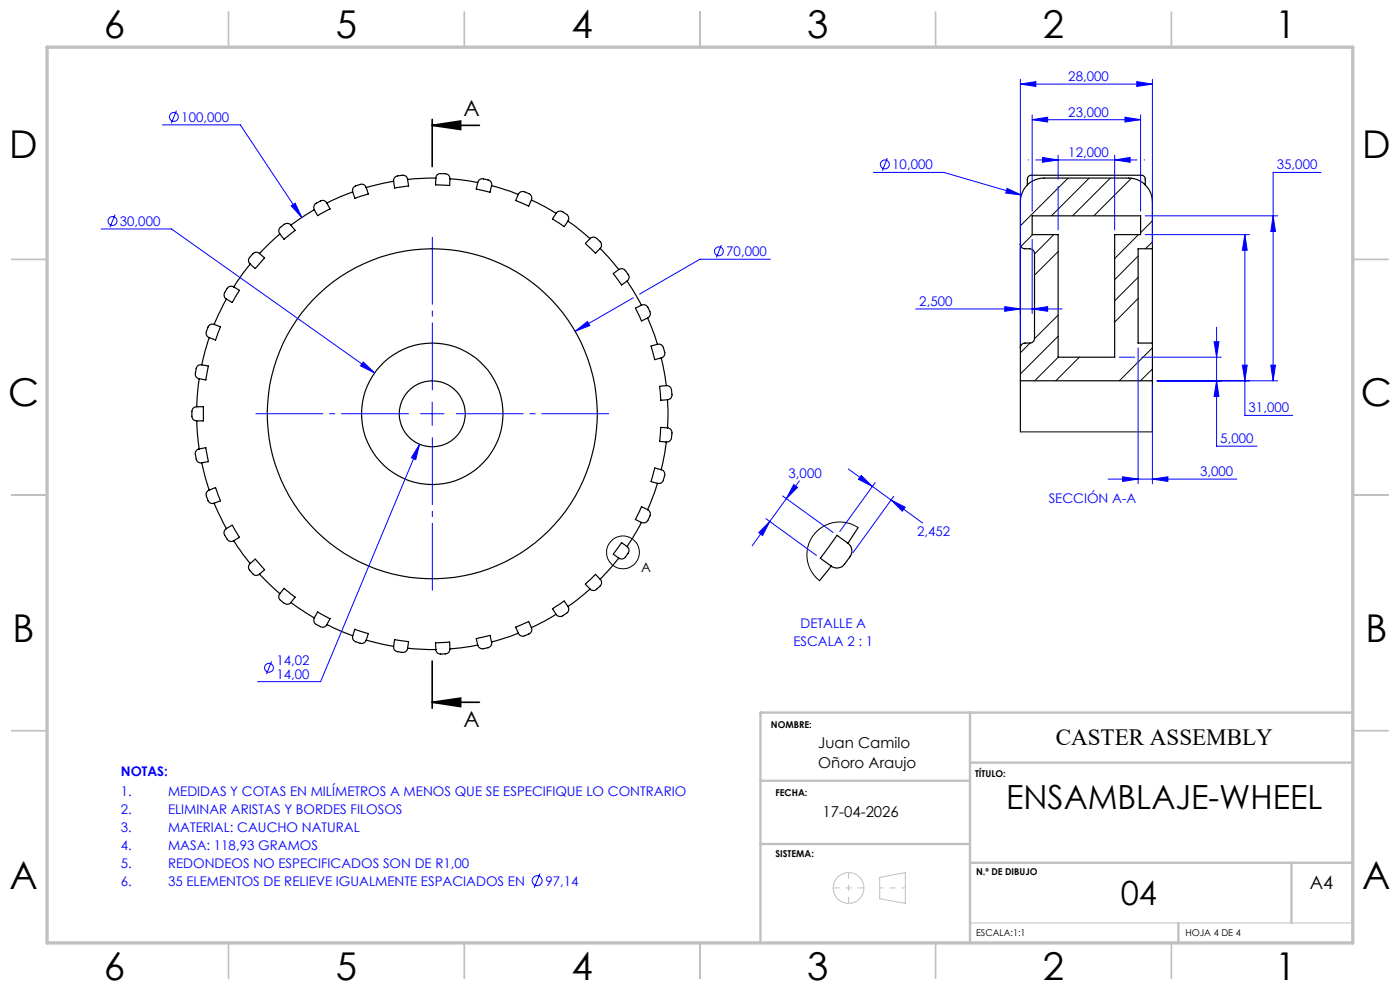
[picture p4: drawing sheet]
<svg xmlns="http://www.w3.org/2000/svg" width="297mm" height="210mm" viewBox="0 0 297 210" stroke-linecap="round" stroke-linejoin="round" font-family="sans-serif">
<g fill="none" stroke="#000" stroke-width=".25">
<path d="M75 39.7l1.4-.6a1.02 1.02 0 0 1 1.3 .6l.4 1.5-2.8 .9-.5-1.6zM83.5 38.4l-5.8 1.4M83.7 37.6l.5-.2 1.1-.2a1 1 0 0 1 1.2 .8l.2 1.5-3 .4-.2-1.8zM92.5 37.8l-6 .3M92.5 37.8l-.1 1.4 3 .2 .1-1.5M92.5 37.8a.96 .96 0 0 1 1-1l1 .1a1.02 1.02 0 0 1 1 1M95.5 37.9l5.9 .8M101.6 38.2l.6-.3 1.3 .3a1.03 1.03 0 0 1 .8 1.2l-.3 1.4-3-.7zM104.3 39.4l5.7 1.8M217.9 39.2v-1.2a.84 .84 0 0 1 .9-.8h23.3a.82 .82 0 0 1 .9 .8v1.2M53.1 56l-3.5 4.8M53.8 53.7a.99 .99 0 0 1 1.2 .1l1.1 .9-1 1.1-.9 1.2-1.1-1a1.05 1.05 0 0 1-.1-1.4z"/>
<path d="M59.4 49.6l-4.3 4.2M61.7 47.8l.9 1.1-2.3 1.9-.9-1.2M61.7 47.8a1.05 1.05 0 0 0-1.4-.2l-.8 .6a1 1 0 0 0-.1 1.4M66.7 44.5l-5 3.3M66.8 43.3l1.2-.7a.98 .98 0 0 1 1.3 .4l.7 1.3-2.6 1.4-.8-1.4v-.5zM74.8 40.7l-5.4 2.4M110.2 40.9l.7-.3 1.3 .5a1 1 0 0 1 .5 1.3l-.6 1.3-2.7-1.2zM112.7 42.4l2.7 1.3 2.6 1.6M118.1 45.1a1.06 1.06 0 0 1 1.3-.2l.8 .6a1.02 1.02 0 0 1 .3 1.4l-.8 1.2-2.5-1.6zM120.5 46.9l1.8 1.3 2.9 2.4M125.2 50.6a.97 .97 0 0 1 1.4 0l.7 .7a1.06 1.06 0 0 1 .1 1.4l-1.1 1-2.1-2.1zM127.3 52.7l4 4.5"/>
<path d="M131.3 57.2l-1.2 .8 .2 .3 1.6 2.2 1.1-.9M131.3 57.2a1.06 1.06 0 0 1 1.4 .2l.5 .8a.97 .97 0 0 1-.2 1.4M133 59.6l3.1 5.2M216.5 51.8v-9a5 5 0 0 1 5-5h18a5.1 5.1 0 0 1 5 5v10M216.5 51.8a.96 .96 0 0 0 1 1h1a1.02 1.02 0 0 1 1 1v18a.96 .96 0 0 1-1 1h-1a1.02 1.02 0 0 0-1 1M216.5 51.8v22M219 45.8h23v4h-5.5v26h-12v-26h-5.5zM244.5 52.8v20M244.5 52.8h-3.1v20h3.1M41.9 77.7l.7-.3 1.6 .2-.5 3-1.5-.3a.94 .94 0 0 1-.7-1.1l.2-1.2zM44.2 69.2l.5-.4 .5-.1 1.6 .6-1.1 2.8-1.3-.5a.97 .97 0 0 1-.6-1.3zM44.4 71.6l-1.6 5.8"/>
<path d="M48 63.4l-2.6 5.4M48.4 60.9l.5-.2 .5 .1 1.4 .8-1.6 2.6-1.2-.8a1.03 1.03 0 0 1-.3-1.4zM134.8 65.4l1.3-.7a1.02 1.02 0 0 1 1.3 .5l.5 .9a1.02 1.02 0 0 1-.5 1.3l-1.3 .7zM137.4 67.4l2.1 5.7M138.1 73.4l1.4-.4a1.01 1.01 0 0 1 1.2 .7l.3 1a1 1 0 0 1-.7 1.2l-1.4 .4zM140.3 75.9l1.1 5.9M216.5 73.8v7M244.5 72.8v8M40.9 86.6l.6-.3h1.6v3h-1.4a1.02 1.02 0 0 1-1-1v-1.2zM41.7 89.3l.6 5.9M41.8 95.5l1.9-.5 .5 2.9-1.4 .3a.96 .96 0 0 1-1.2-.8l-.2-1.3zM42.3 80.3l-.6 6"/>
<path d="M42.8 98.2l1.6 5.7M138.9 99.3l1.4 .4a.97 .97 0 0 1 .7 1.2l-.3 .9a.99 .99 0 0 1-1.2 .7l-1.4-.3zM139.9 81.9l1.5-.1a1 1 0 0 1 1.1 .9l.1 1a1 1 0 0 1-1 1.1l-1.4 .1zM140.2 90.7l1.4 .1a1.04 1.04 0 0 1 1 1.1l-.1 .9a1.03 1.03 0 0 1-1.1 1l-1.5-.2zM141.4 93.8l-1.1 5.8M141.6 84.8v6M216.5 80.8v10.8M216.5 80.8h28M244.5 80.8v10.8M44 104.2l1.7-.8 1.1 2.8-1.4 .5a.95 .95 0 0 1-1.3-.5l-.4-1.4zM45.4 106.7l2.6 5.4M47.7 112.4l1.5-1 1.6 2.6-1.2 .7a1 1 0 0 1-1.4-.3l-.7-1.3z"/>
<path d="M49.6 114.7l3.5 4.8M53.1 119.5l1.1-.9 1.4 1.7 .5 .6-1.1 .9a.99 .99 0 0 1-1.4-.1l-.6-.7a.99 .99 0 0 1 .1-1.5zM131.3 118.4l-4 4.5M133 115.9l-1.1-.8-1.6 2.1-.2 .3 1.2 .9M133 115.9a1.04 1.04 0 0 1 .2 1.5l-.5 .8a1.04 1.04 0 0 1-1.4 .2M136.1 110.8l-3.1 5.1M136.1 107.5l1.3 .6a1.04 1.04 0 0 1 .5 1.4l-.5 .9a1.04 1.04 0 0 1-1.3 .4l-1.3-.6zM139.5 102.5l-2.1 5.6M177.6 113.6l2.3 1.6a2.06 2.06 0 0 1 .4 2.9l-1.1 1.6a1.99 1.99 0 0 1-2.8 .4l-2.4-1.7zM182 111.9l-2.1 3.3M55.1 121.8l4.3 4.1M59.4 125.9l.9-1.1 2.3 1.9-.9 1.1"/>
<path d="M59.4 125.9a.96 .96 0 0 0 .1 1.4l.8 .7a1 1 0 0 0 1.4-.2M61.7 127.8l5 3.3M67.4 129.8l2.6 1.4-.7 1.3a.94 .94 0 0 1-1.3 .4l-.9-.4a1.05 1.05 0 0 1-.4-1.4zM69.4 132.5l5.4 2.4M75.3 133.5l2.8 .9-.4 1.4a1.02 1.02 0 0 1-1.3 .6l-.9-.3a1.02 1.02 0 0 1-.7-1.2zM77.7 135.8l5.8 1.3M83.5 137.1l.2-1.4 3 .4-.2 1.4M83.5 137.1a1 1 0 0 0 .8 1.1l1 .2a1 1 0 0 0 1.2-.9M86.5 137.5l6 .3M95.5 137.6l-.1-1.4-3 .1 .1 1.5M95.5 137.6a1.01 1.01 0 0 1-1 1.1h-1a.94 .94 0 0 1-1-.9M101 135.5l3-.7 .3 1.4a.98 .98 0 0 1-.8 1.2l-.9 .2a1.06 1.06 0 0 1-1.2-.7z"/>
<path d="M101.4 136.8l-5.9 .8M109.4 133l2.7-1.2 .6 1.4a1 1 0 0 1-.5 1.3l-.9 .4a1.03 1.03 0 0 1-1.3-.6zM110 134.3l-5.7 1.9M117.2 129.1l2.5-1.6 .8 1.2a1.03 1.03 0 0 1-.3 1.4l-.8 .5a1.03 1.03 0 0 1-1.4-.3zM118 130.3l-2.6 1.5-2.7 1.3M125.2 124.9l-2.9 2.4-1.8 1.3M127.4 122.9l-1.1-1.1-2.1 2.1 1 1M127.4 122.9a.98 .98 0 0 1-.1 1.4l-.7 .7a.98 .98 0 0 1-1.4-.1M176.4 120.1l-2.6 3.1"/>
<circle cx="91.7" cy="87.8" r="35"/>
<circle cx="91.7" cy="87.8" r="15"/>
<circle cx="91.7" cy="87.8" r="7"/>
</g>
<g fill="none" stroke="#000" stroke-width=".21">
<path d="M226.6 37.8l-10.1 10.1M231.1 37.8l-8 8M235.5 37.8l-8 8M240 37.8l-7.9 8M219.1 49.8l-2.5 2.5M223.6 49.8l-4.1 4.1M224.5 53.4l-5 5M241.4 54.3l-4.9 5M241.4 58.8l-4.9 5M241.5 49.8l-5 5M244.5 46.8l-2.5 2.5M244.5 51.3l-1.5 1.5"/>
<path d="M218.5 72.8l-2 2.1M224.5 66.8l-5 5.1M224.5 71.3l-8 8M224.5 75.8l-5 5M229 75.8l-5 5M241.4 63.3l-4.9 5M244.5 73.8l-7 7M244.5 78.3l-2.6 2.5M216.5 91.6h28M182 111.9l-1.3-.7-1.3-.4h-2.3l-1.3 .3-1.2 .6-1 .7-.9 .9-.7 1-.6 1.5-.2 1.2v1.4l.3 1.4 .6 1.4 .9 1.2 .8 .8"/>
<circle cx="132.2" cy="117.2" r="3.5"/>
</g>
<g fill="none" stroke="#00f" stroke-width=".21">
<path d="M216.5 17.8l3.2-.5v1zM216.5 16.8v56M216.5 17.8h28M241.2 17.3l3.3 .5-3.3 .5zM244.5 16.8v35M34.5 26.5h16.5l13 19.6M37.4 23.5l-1.1 2.6M185.3 36.6h14.9l16.5 4.8M188.2 33.5l-1 2.7M213.6 40l3.1 1.4-3.3-.5zM218.1 33.9h.1M219 25.4l3.2-.5v1z"/>
<path d="M219 24.4v20.4M219 25.4h23M219.7 33.9h21.5M221.2 33.4l3.3 .5-3.3 .5zM224.5 32.9v5.1M224.5 39.5v9.3M236.5 33.9l3.2-.5v1zM236.5 32.9v15.9M238.7 24.9l3.3 .5-3.3 .5zM242 24.4v20.4M242.7 33.9h.1M280.2 36.6h-10.1v44.2"/>
<path d="M21.4 48.6h15l43.1 30.5M24.4 45.5l-1.1 2.7M61.8 43.7l.8-.6 1.4 3zM153 52l-1 2.6M163.4 55h-14.9l-12.8 7.4M219 50.8v15.7M243 49.8h22.1M243 45.8h28.1M264.1 49.8l.5 3.3h-1zM264.1 49.8v38.3h10.1M270.1 45.8l.5 3.3h-1zM77.1 76.8l2.4 2.3-3-1.5z"/>
<path d="M122 70.3l2.6-2.1 .5 .9zM134.3 63.2l-12.3 7.1M194.2 65.5h31.1M213.1 65l3.4 .5-3.4 .5zM219 65.5l3.2-.5v1zM237.5 75.8h3.2M241.4 73.8v28.8M242.2 75.8h16.9M257.6 72.5h1l-.5 3.3zM258.1 69.4v25.2h8.6M263.6 77.5h1l-.5 3.3zM269.6 77.5h1l-.5 3.3z"/>
<path d="M89 94.3l-.8 3.2-.9-.4zM89 94.3l-21 50.3h-13.4M89.2 87.8h5M91.7 85.3v5M180 99.5l9.1 6.6M244.5 81.8v20.8M245.5 80.8h25.6M258.1 80.8l.5 3.3h-1zM162.5 110l10.7 7.8M163.3 110.6l-1.5 3-.8-.6zM163.3 110.6l-3.7 5.2M166 105.2l10.7 7.8"/>
<path d="M166.8 105.8l-3.5 4.8M168.4 102.8l.8 .6-2.4 2.4zM169.6 102l-2.8 3.8M182.7 100.9l2.4 2.3-3-1.5zM185.7 102.4l-7.5 10.3M189.1 106.1l2.9 1.5-.6 .8zM189.1 106.1l6.6 4.8M189.6 105.3l-8.7 12M235.1 101.6h27.3M238.2 101.1l3.2 .5-3.2 .5zM244.5 101.6l3.3-.5v1zM57.6 140.3l-1.1 2.7"/>
<path d="M114.5 185.3l-1.2 3"/>
<circle cx="36.9" cy="24.8" r=".94"/>
<circle cx="187.7" cy="34.9" r=".95"/>
<circle cx="23.9" cy="46.9" r=".95"/>
<circle cx="152.5" cy="53.3" r=".94"/>
<circle cx="57.1" cy="141.6" r=".94"/>
<circle cx="113.9" cy="186.8" r="1.06"/>
</g>
<path d="M91.7 26.6l6-.9v1.8zM91.7 26.6h10M91.7 25.3v10M91.7 149l6-.9v1.8zM91.7 140.2v10M91.7 149h10" fill="none" stroke="#000" stroke-width=".35"/>
<g fill="none" stroke="#c0c0c0" stroke-width=".21">
<path d="M186.6 186.1l5.5-1v6.5l-5.5-1zM205.8 195.8h81.2"/>
<circle cx="180" cy="188.4" r="3.3"/>
</g>
<path d="M86.7 87.8h-32.5M91.7 92.8v32.5M91.7 82.8v-32.5M96.7 87.8h32.5" fill="none" stroke="#00f" stroke-width=".21" stroke-dasharray="15.2 1.3 1.3 1.3" stroke-dashoffset=".9" stroke-linecap="butt"/>
<path d="M176.8 188.3h6.5M180 185.1v6.5" fill="none" stroke="#c0c0c0" stroke-width=".21" stroke-dasharray="15.2 1.3 1.3 1.3" stroke-dashoffset="13.9" stroke-linecap="butt"/>
<path d="M186.6 188.3h5.5" fill="none" stroke="#c0c0c0" stroke-width=".21" stroke-dasharray="15.2 1.3 1.3 1.3" stroke-dashoffset="14.4" stroke-linecap="butt"/>
<g fill="none" stroke="#c0c0c0" stroke-width=".35">
<path d="M48.5 2.5v7.5M98.5 2.5v7.5M148.5 2.5v7.5M198.5 2.5v7.5M248.5 2.5v7.5M2.5 55h7.5M287 55h7.5M2.5 105h7.5M287 105h7.5M2.5 155h7.5M287 155h7.5M48.5 200v7.5"/>
<path d="M98.5 200v7.5M148.5 200v7.5M198.5 200v7.5M248.5 200v7.5"/>
</g>
<path d="M205.8 151.2v48.8M287 151.2h-125.7v48.8M161.3 165.6h44.5M161.3 179h44.5M205.8 161.8h81.2M205.8 183h81.2M250 195.8v4.2M274 183v12.8" fill="none" stroke="#c0c0c0" stroke-width=".5"/>
<path d="M10 10h277v190h-277z" fill="none" stroke="#c0c0c0" stroke-width=".7"/>
<path d="M91.7 26.6l6-.9v1.8zM91.7 149l6-.9v1.8z" fill="#000"/>
<g fill="#00f">
<path d="M61.8 43.7l2.2 2.4-1.4-3zM89 94.3l-1.7 2.8 .9 .4zM77.1 76.8l-.6 .8 3 1.5zM122 70.3l3.1-1.2-.5-.9zM238.2 101.1l3.2 .5-3.2 .5zM244.5 101.6l3.3-.5v1zM213.6 40l-.2 .9 3.3 .5zM219 25.4l3.2-.5v1zM238.7 24.9l3.3 .5-3.3 .5zM213.1 65l3.4 .5-3.4 .5zM219 65.5l3.2-.5v1zM236.5 33.9l3.2-.5v1zM221.2 33.4l3.3 .5-3.3 .5zM258.1 80.8l.5 3.3h-1zM257.6 72.5h1l-.5 3.3zM263.6 77.5h1l-.5 3.3zM264.1 49.8l.5 3.3h-1zM269.6 77.5h1l-.5 3.3zM270.1 45.8l.5 3.3h-1zM168.4 102.8l.8 .6-2.4 2.4zM163.3 110.6l-1.5 3-.8-.6zM182.7 100.9l2.4 2.3-3-1.5zM189.1 106.1l2.9 1.5-.6 .8z"/>
<path d="M216.5 17.8l3.2-.5v1zM241.2 17.3l3.3 .5-3.3 .5z"/>
</g>
<g font-size="8.1">
<text x="22" y="8">6</text>
<text x="71.2" y="8">5</text>
<text x="121.2" y="8">4</text>
<text x="171.2" y="8">3</text>
<text x="221.2" y="8">2</text>
<text x="270.5" y="8">1</text>
<text x="2" y="33.6">D</text>
<text x="289" y="33.6">D</text>
<text x="1.7" y="86.1">C</text>
<text x="288.7" y="86.1">C</text>
<text x="2.7" y="136.1">B</text>
<text x="289.7" y="136.1">B</text>
<text x="2" y="188.6">A</text>
<text x="289" y="188.6">A</text>
<text x="22" y="208">6</text>
<text x="71.2" y="208">5</text>
<text x="121.2" y="208">4</text>
<text x="171.2" y="208">3</text>
<text x="221.2" y="208">2</text>
<text x="270.5" y="208">1</text>
</g>
<g font-size="7.1">
<text x="213.4" y="171.5">ENSAMBLAJE-WHEEL</text>
<text x="237.8" y="192">04</text>
</g>
<text font-size="4.9" x="224" y="158">CASTER ASSEMBLY</text>
<g font-size="4.7">
<text x="98.4" y="24.6">A</text>
<text x="98.4" y="154.3">A</text>
</g>
<text font-size="3.9" x="277.9" y="188.5">A4</text>
<g font-size="3.2">
<text x="173.6" y="158.7">Juan Camilo</text>
<text x="173.6" y="162.9">Oñoro Araujo</text>
<text x="174.5" y="173.4">17-04-2026</text>
</g>
<g font-size="2.8" fill="#00f">
<text x="226.6" y="17.2">28,000</text>
<text x="38.5" y="25.8">100,000</text>
<text x="226.6" y="24.8">23,000</text>
<text x="189.3" y="35.9">10,000</text>
<text x="226.6" y="33.3">12,000</text>
<text x="270.9" y="35.9">35,000</text>
<text x="25.4" y="47.9">30,000</text>
<text x="154.1" y="54.4">70,000</text>
<text x="195" y="64.9">2,500</text>
<text x="264.9" y="87.5">31,000</text>
<text x="258.9" y="94">5,000</text>
<text x="167.3" y="101.4">3,000</text>
<text x="254.6" y="101">3,000</text>
<text x="222.5" y="106.6">SECCIÓN A-A</text>
<text x="194.6" y="113.7">2,452</text>
<text x="168.3" y="137.1">ESCALA 2 : 1</text>
<text x="169.8" y="133.3">DETALLE A</text>
<text x="58.6" y="141.1">14,02</text>
<text x="58.6" y="144">14,00</text>
<text x="25.6" y="164.6">NOTAS:</text>
<text x="25.6" y="168.9">1.</text>
<text x="25.6" y="172.7">2.</text>
<text x="35.6" y="168.9">MEDIDAS Y COTAS EN MILÍMETROS A MENOS QUE SE ESPECIFIQUE LO CONTRARIO</text>
<text x="35.6" y="172.7">ELIMINAR ARISTAS Y BORDES FILOSOS</text>
<text x="25.6" y="176.5">3.</text>
<text x="35.6" y="176.5">MATERIAL: CAUCHO NATURAL</text>
<text x="25.6" y="180.3">4.</text>
<text x="25.6" y="184.2">5.</text>
<text x="35.6" y="180.3">MASA: 118,93 GRAMOS</text>
<text x="35.6" y="184.2">REDONDEOS NO ESPECIFICADOS SON DE R1,00</text>
<text x="25.6" y="188">6.</text>
<text x="35.6" y="188">35 ELEMENTOS DE RELIEVE IGUALMENTE ESPACIADOS EN</text>
<text x="115.7" y="188">97,14</text>
</g>
<text font-size="2.8" x="136" y="121.4">A</text>
<g font-size="2">
<text x="163.6" y="154.4">NOMBRE:</text>
<text x="206.9" y="164.9">TÍTULO:</text>
<text x="164.5" y="168.9">FECHA:</text>
<text x="164.5" y="181.7">SISTEMA:</text>
<text x="207.1" y="185.5">N.º DE DIBUJO</text>
<text x="207.1" y="198.6">ESCALA:1:1</text>
<text x="251.5" y="198.6">HOJA 4 DE 4</text>
</g>
</svg>
